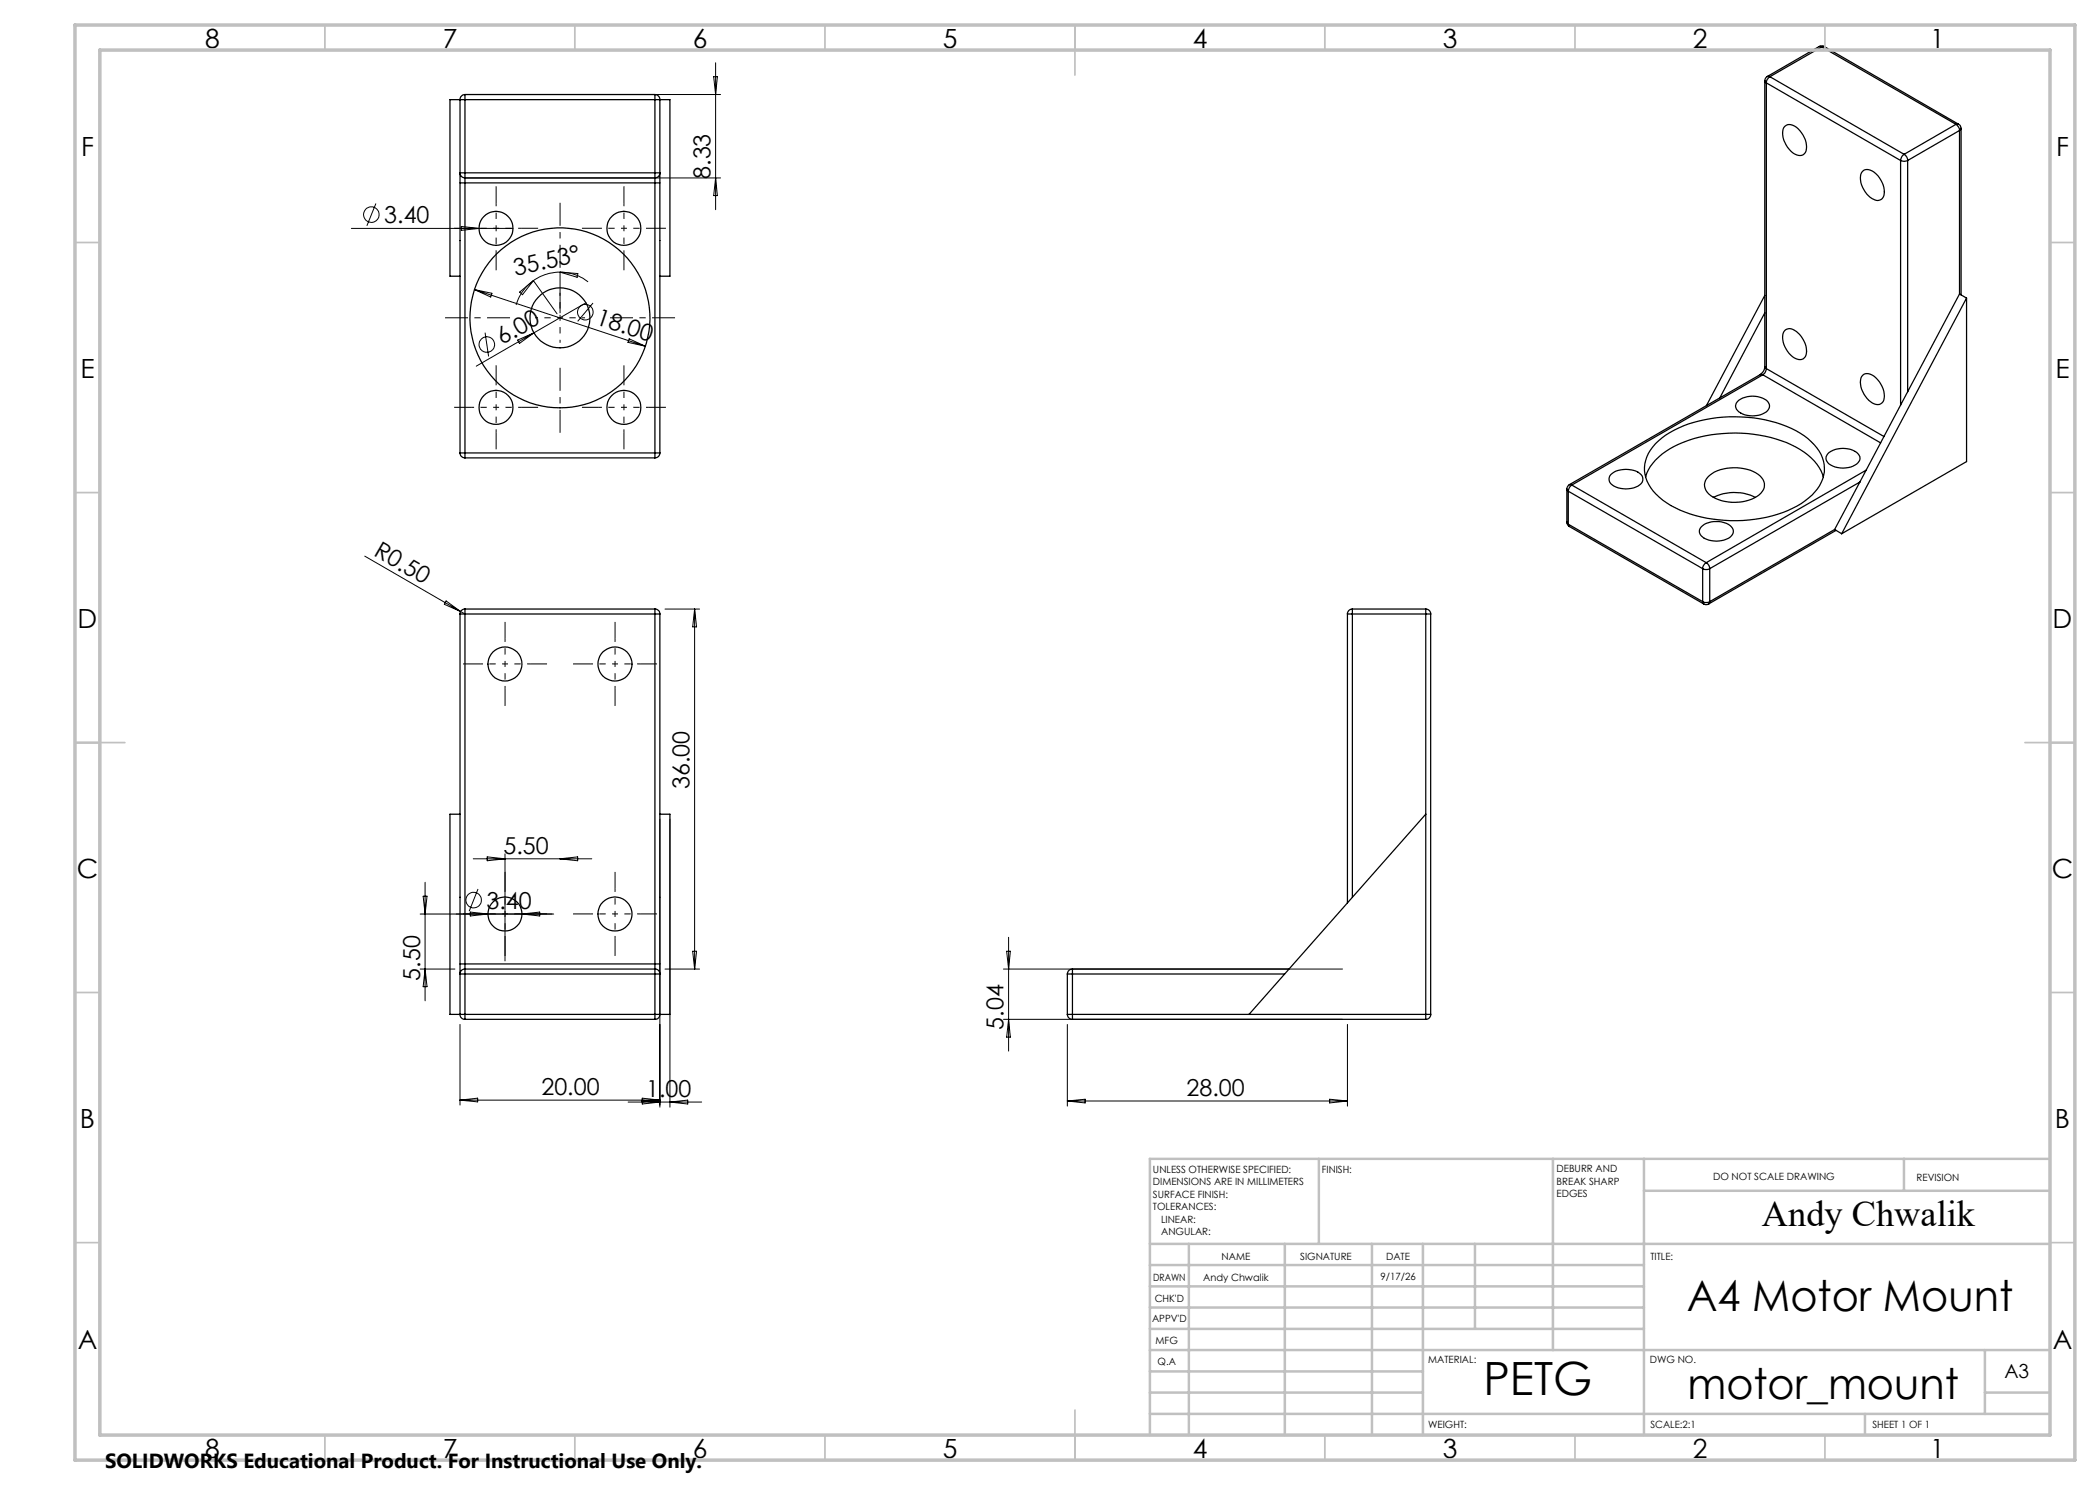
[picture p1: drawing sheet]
<svg xmlns="http://www.w3.org/2000/svg" width="420mm" height="297mm" viewBox="0 0 420 297" stroke-linecap="round" stroke-linejoin="round" font-family="sans-serif">
<g fill="none" stroke="#000" stroke-width=".25">
<path d="M92 19.9h1M92 19.9v70.7M92 19.9h-2v35.3h2M93 18.9v1M93 18.9a1.02 1.02 0 0 0-1 1M93 19.9v14.7M93 19.9h38M93 18.9h38M131 18.9v1M131 18.9a1.02 1.02 0 0 1 1 1M131 19.9h1M131 19.9v14.7"/>
<path d="M132 19.9v70.7M132 19.9h2v35.3h-2M353 16.2l.3 .4M353 16.2v57.1M353.3 16.6l26.8 15.5M353.3 16.6v57.1M353.4 15.3l-.3 .4-.1 .5M353.4 15.3h.6M354 15.3a1.38 1.38 0 0 0-.7 1.3M354 15.3l26.8 15.6M363.8 9.3l.5-.1 .5 .1M363.8 9.3l.5 .1"/>
<path d="M363.8 9.3l-10.4 6M364.3 9.4l-10.3 5.9M364.3 9.4l26.9 15.5M364.8 9.3l-.5 .1M364.8 9.3l26.9 15.5M92 36.6h1M93 34.6h-.9a.84 .84 0 0 0 .9 1M93 34.6v1M93 35.6v1M93 36.6v54M93 34.6h38M93 35.6h38"/>
<path d="M93 36.6h38M131 34.6h.9a.84 .84 0 0 1-.9 1M131 34.6v1M131 35.6v1M131 36.6h1M131 36.6v54M357 25.3a1.95 1.95 0 0 1 2.7 .5 4.5 4.5 0 0 1 1.4 4.7 1.65 1.65 0 0 1-2.6 0 4.6 4.6 0 0 1-1.7-5zM372.5 34.3a1.95 1.95 0 0 1 2.7 .5 4.5 4.5 0 0 1 1.4 4.7 1.45 1.45 0 0 1-2.1 .3 4.8 4.8 0 0 1-2.2-5.3zM380.1 32.1a1.5 1.5 0 0 0 1.4 0M380.1 32.1v48.9M380.8 30.9a1.6 1.6 0 0 0-.7 1.2M380.8 30.9a1.38 1.38 0 0 1 .7 1.2"/>
<path d="M381.5 32.1v46.2M391.2 24.9a1.6 1.6 0 0 1 .7 1.2M391.2 24.9l-10.4 6M391.7 24.8l.4 .4 .1 .5M391.7 24.8l-.5 .1M391.9 26.1l-10.4 6M391.9 26.1v32.7M392.2 25.7l-.3 .4M392.2 25.7v33.3M353 59.1l-11.7 22M391.9 58.8l-10.4 19.5M391.9 58.8l1.4 .8"/>
<path d="M393.3 59.6l-25 47.1M393.3 59.6v32.7l-25 14.4M352 74.9l.6 .1M352 74.9l-38.1 22M352.6 75l-38.2 22M352.6 75l23.5 13.6M353 73.3a1.97 1.97 0 0 1-1 1.6M353 73.3l.3 .4M353 62.6l-9 17M353.3 73.7a1.6 1.6 0 0 1-.7 1.3M353.3 73.7l23.5 13.6M357 66.1a1.92 1.92 0 0 1 2.7 .5 4.5 4.5 0 0 1 1.4 4.7 1.65 1.65 0 0 1-2.6 .1 4.6 4.6 0 0 1-1.7-5z"/>
<path d="M372.5 75.1a1.95 1.95 0 0 1 2.7 .5 4.5 4.5 0 0 1 1.4 4.7 1.62 1.62 0 0 1-2.5 0 4.6 4.6 0 0 1-1.8-5zM381.5 78.3l-9.5 18.1M92 90.6h1M92 90.6a.96 .96 0 0 0 1 1M93 90.6v1M93 90.6h38M93 91.6h38M131 90.6h1M131 90.6v1M132 90.6a.96 .96 0 0 1-1 1M313.4 97.8l.3 .4M313.4 97.8v6.6"/>
<path d="M313.7 98.2l26.8 15.5M313.7 98.2v6.6M313.9 96.9l-.5 .5v.4M313.9 96.9l.5 .1M314.4 97a1.6 1.6 0 0 0-.7 1.2M314.4 97l26.8 15.5M322.2 94.9a4.9 4.9 0 0 1 6 0 1.44 1.44 0 0 1-.6 2.3 5.1 5.1 0 0 1-5.4-.5 1.32 1.32 0 0 1 0-1.8zM329.1 95.4a10.5 10.5 0 0 1 5.7-6.1 28.4 28.4 0 0 1 24.4 .1 10.3 10.3 0 0 1 5.5 6M331.1 88.8a20.5 20.5 0 0 1 12.3-5.3 26.5 26.5 0 0 1 17.5 3.7 8.3 8.3 0 0 1 4 6.5 8 8 0 0 1-3.9 6.5 25.7 25.7 0 0 1-17.3 3.8 21.6 21.6 0 0 1-11.8-4.6 7 7 0 0 1-2.2-8.7zM341.6 95.4a8.5 8.5 0 0 1 7.8-1.5 4.3 4.3 0 0 1 3.5 2.8 3.2 3.2 0 0 1-2.6 3.1 8.9 8.9 0 0 1-8.5-1 2.29 2.29 0 0 1-.2-3.4zM342.7 99.5a9.3 9.3 0 0 1 8.4 0M347.5 80.3a4.8 4.8 0 0 1 6.1 0 1.4 1.4 0 0 1-.7 2.3 4.9 4.9 0 0 1-5.4-.5 1.2 1.2 0 0 1 0-1.8z"/>
<path d="M365.5 90.8a4.8 4.8 0 0 1 6.1 0 1.36 1.36 0 0 1-.6 2.2 4.9 4.9 0 0 1-5.5-.5 1.28 1.28 0 0 1 0-1.7zM372 96.4l-30.1 17.3M372 96.4l-5.1 9.5M373.2 94l-32 18.5M313.4 104.4v.4l.5 .5M313.4 104.4l.3 .4M313.7 104.8l.2 .5M313.7 104.8l26.8 15.5M313.9 105.3l26.8 15.5M340.3 105.4a4.8 4.8 0 0 1 6 0 1.41 1.41 0 0 1-.6 2.3 5.1 5.1 0 0 1-5.4-.5 1.24 1.24 0 0 1 0-1.8zM340.5 113.7a1.5 1.5 0 0 0 1.4 0M340.5 113.7v6.6"/>
<path d="M341.2 112.5a1.47 1.47 0 0 1 .7 1.2M341.2 112.5a1.47 1.47 0 0 0-.7 1.2M341.9 113.7v6.6M366.9 105.9l-25 14.4M366.9 105.9l1.4 .8M367.2 106.1l-25.5 14.7M92 122.8h1M92 122.8v80.1M93 121.8v1M93 121.8a.96 .96 0 0 0-1 1M93 122.8v70M93 122.8h38"/>
<path d="M93 121.8h38M131 121.8v1M131 122.8h1M131 121.8a.96 .96 0 0 1 1 1M131 122.8v70M132 122.8v80.1M269.5 122.8h1M269.5 122.8v57.8M270.5 121.8v1M270.5 121.8a.96 .96 0 0 0-1 1M270.5 122.8h14.7M270.5 121.8h14.7"/>
<path d="M270.5 122.8v56.7M285.2 121.8a.96 .96 0 0 1 .9 1M285.2 122.8h.9M285.2 121.8v1M285.2 122.8v80.1M286.1 122.8v80.1M340.5 120.3a1.5 1.5 0 0 0 1.4 0M340.5 120.3l.2 .5M340.7 120.8l.4 .1 .6-.1M341.9 120.3l-.2 .5M92 162.8h-2v40.1h2M132 162.8h2v40.1h-2"/>
<path d="M285.2 162.8l-35.4 40.1M92 192.8h1M93 193.8a.86 .86 0 0 0-.9 1h.9M93 193.8v1M93 192.8v1M93 194.8h38M93 194.8v8.1M93 193.8h38M93 192.8h38M131 193.8a.86 .86 0 0 1 .9 1h-.9M131 193.8v1M131 192.8v1"/>
<path d="M131 192.8h1M131 194.8v8.1M213.5 194.8h1M213.5 194.8v8.1M214.5 193.8v1M214.5 193.8a1.02 1.02 0 0 0-1 1M214.5 194.8h42.4M214.5 193.8h43.3M214.5 194.8v8.1M92 202.9a.96 .96 0 0 0 1 1M92 202.9h1M93 202.9v1"/>
<path d="M93 202.9h38M93 203.9h38M131 202.9v1M131 202.9h1M132 202.9a.96 .96 0 0 1-1 1M213.5 202.9a1.02 1.02 0 0 0 1 1M213.5 202.9h1M214.5 202.9v1M214.5 202.9h70.7M214.5 203.9h70.7M285.2 202.9h.9M285.2 202.9v1"/>
<path d="M286.1 202.9a.96 .96 0 0 1-.9 1"/>
<circle cx="99.2" cy="45.7" r="3.4"/>
<circle cx="124.8" cy="45.7" r="3.4"/>
<circle cx="112" cy="63.6" r="18"/>
<circle cx="112" cy="63.6" r="6"/>
<circle cx="99.2" cy="81.5" r="3.4"/>
<circle cx="124.8" cy="81.5" r="3.4"/>
<circle cx="101" cy="132.8" r="3.4"/>
<circle cx="123" cy="132.8" r="3.4"/>
<circle cx="101" cy="182.8" r="3.4"/>
<circle cx="123" cy="182.8" r="3.4"/>
</g>
<g fill="none" stroke="#000" stroke-width=".2">
<path d="M93 18.9h51.1M142.7 15.3h.8l-.4 3.6zM143.1 12.6v29.3M93 35.6h51.1M143.1 35.6l.4 3.5h-.8zM70.3 45.7h32.3M75.2 40.7l-1.8 4.5M92.3 45.3l3.5 .4-3.5 .4zM94.9 57.9l34.2 11.3M94.9 57.9l3.5 .8-.3 .7zM103.9 58.4l2.8-2.3-2.2 2.8zM106.7 56.1a9 9 0 0 0-3.5 4.9"/>
<path d="M106.7 56.1l4.7 6.7M112 54.4a9.4 9.4 0 0 0-5.3 1.7M112 54.4h.4a9.1 9.1 0 0 1 5.2 2M112 54.4v8.2M112 54.4l3.6 .3-.2 .8zM97 66.5l.7 4.8M103.5 68l3.3-1.4-2.9 2.1zM106.8 66.6l-11.6 6.6M117.2 60.6l-10.4 6M118.6 60.6l-3.1 3.7M125.8 67.8l3.3 1.4-3.5-.7zM73 111.2l19.1 11.1"/>
<path d="M89.2 120.2l2.9 2.1-3.2-1.4zM92.1 122.3l.9 .5M133 121.8h6.9M138.9 121.8v72M138.9 121.8l.4 3.6h-.8zM84.6 179.2h.8l-.4 3.6zM85 176.5v23.7M94.7 171.8h23.7M95.6 177.8l-1.8 4.4M97.4 171.4l3.6 .4-3.6 .4zM101 170.8v21.4M112 171.8l3.5-.4v.8z"/>
<path d="M132 163.8v57.6M134 163.8v57.6M84 182.8h26.7M84 193.8h7M85 193.8l.4 3.5h-.8zM94.1 182.4l3.5 .4-3.5 .4zM104.4 182.8l3.5-.4v.8zM133 193.8h6.9M138.5 190.2h.8l-.4 3.6zM200.7 193.8h67.8M201.3 190.2h.8l-.4 3.6zM201.7 187.5v22.7"/>
<path d="M92 204.9v16.1M200.7 203.9h67.8M201.7 203.9l.4 3.5h-.8zM213.5 204.9v16.3M265.9 219.8l3.6 .4-3.6 .4zM269.5 204.9v16.3M92 220h40M92 220l3.5-.4v.8zM125.6 220.4h14.7M128.4 220l3.6 .4-3.6 .4v-1.2l3.6 .4M132 220l-3.6 .4M134 220.4l3.5-.4v.8z"/>
<path d="M213.5 220.2h56M213.5 220.2l3.5-.4v.8z"/>
<circle cx="74.3" cy="42.9" r="1.55"/>
<circle cx="97.4" cy="68.9" r="1.55"/>
<circle cx="117.1" cy="62.4" r="1.56"/>
<circle cx="94.7" cy="180" r="1.56"/>
</g>
<g fill="none" stroke="#000" stroke-width=".2" stroke-dasharray="15.2 1.3 1.3 1.3" stroke-dashoffset="14.6" stroke-linecap="butt">
<path d="M99.2 45.7v-5M99.2 45.7h-5M99.2 45.7v5M99.2 45.7h5M124.8 45.7v-5M124.8 45.7h-5M124.8 45.7v5M124.8 45.7h5M112 63.6v-5M112 63.6h-5M112 63.6v5M112 63.6h5"/>
<path d="M99.2 81.5v-5M99.2 81.5h-5M99.2 81.5v5M99.2 81.5h5M124.8 81.5v-5M124.8 81.5h-5M124.8 81.5v5M124.8 81.5h5M101 132.8v-5M101 132.8h-5M101 132.8v5M101 132.8h5"/>
<path d="M123 132.8v-5M123 132.8h-5M123 132.8v5M123 132.8h5M101 182.8v-5M101 182.8h-5M101 182.8v5M101 182.8h5M123 182.8v-5M123 182.8h-5M123 182.8v5M123 182.8h5"/>
</g>
<g fill="none" stroke="#000" stroke-width=".2" stroke-dasharray="15.2 1.3 1.3 1.3" stroke-linecap="butt">
<path d="M94.2 45.7h-3.4M99.2 40.7v-3.4M99.2 50.7v3.4M104.2 45.7h3.4M119.8 45.7h-3.4M124.8 40.7v-3.4M124.8 50.7v3.4M129.8 45.7h3.4M99.2 76.5v-3.4M124.8 76.5v-3.4M94.2 81.5h-3.4M99.2 86.5v3.4"/>
<path d="M104.2 81.5h3.4M119.8 81.5h-3.4M124.8 86.5v3.4M129.8 81.5h3.4M96 132.8h-3.4M101 127.8v-3.4M101 137.8v3.4M106 132.8h3.4M118 132.8h-3.4M123 127.8v-3.4M123 137.8v3.4M128 132.8h3.4"/>
<path d="M101 177.8v-3.4M123 177.8v-3.4M96 182.8h-3.4M101 187.8v3.4M106 182.8h3.4M118 182.8h-3.4M123 187.8v3.4M128 182.8h3.4"/>
</g>
<path d="M112 53.6v-13M102 63.6h-13M112 73.6v13M122 63.6h13" fill="none" stroke="#000" stroke-width=".2" stroke-dasharray="15.2 1.3 1.3 1.3" stroke-dashoffset="10.6" stroke-linecap="butt"/>
<g fill="none" stroke="#c0c0c0" stroke-width=".35">
<path d="M65 5v5M115 5v5M165 5v5M215 5v10M265 5v5M315 5v5M365 5v5M15 48.5h5M410 48.5h5M15 98.5h5M410 98.5h5M15 148.5h10"/>
<path d="M405 148.5h10M15 198.5h5M410 198.5h5M15 248.5h5M410 248.5h5M65 287v5M115 287v5M165 287v5M215 282v10M265 287v5M315 287v5M365 287v5"/>
</g>
<g fill="none" stroke="#c0c0c0" stroke-width=".5">
<path d="M263.8 231.8v17M310.6 231.8v38.2M328.8 231.8v55.2M328.8 238.2h81.2M380.8 231.8v6.4M410 231.8h-180v55.2M230 248.8h180M230 257.3h98.8M230 253h98.8M237.8 248.8v38.2M257 248.8v38.2M274.4 248.8v38.2"/>
<path d="M284.6 248.8v38.2M295 248.8v17M230 265.8h98.8M230 261.5h98.8M230 278.5h54.6M230 274.3h54.6M230 270h180M397 278.5h13M397 270v12.8M230 282.8h180M373 282.8v4.2"/>
</g>
<path d="M15 5h400v287h-400zM20 10h390v277h-390z" fill="none" stroke="#c0c0c0" stroke-width=".7"/>
<text font-size="9.2" x="296.7" y="279.1">PETG</text>
<g font-size="8.5">
<text x="337.3" y="262.2">A4 Motor Mount</text>
<text x="337.5" y="279.7">motor_mount</text>
</g>
<text font-size="7.3" x="352.4" y="245.1">Andy Chwalik</text>
<g font-size="5.3">
<text x="41" y="9.5">8</text>
<text x="88.5" y="9.5">7</text>
<text x="138.5" y="9.5">6</text>
<text x="188.5" y="9.5">5</text>
<text x="238.5" y="9.5">4</text>
<text x="288.5" y="9.5">3</text>
<text x="338.5" y="9.5">2</text>
<text x="386" y="9.5">1</text>
<text x="16.2" y="31.3">F</text>
<text x="411.2" y="31.3">F</text>
<text x="16.1" y="75.5">E</text>
<text x="411.1" y="75.5">E</text>
<text x="15.5" y="125.5">D</text>
<text x="410.5" y="125.5">D</text>
<text x="15.4" y="175.5">C</text>
<text x="410.4" y="175.5">C</text>
<text x="16" y="225.5">B</text>
<text x="411" y="225.5">B</text>
<text x="15.5" y="269.8">A</text>
<text x="410.5" y="269.8">A</text>
<text x="41" y="291.5">8</text>
<text x="88.5" y="291.5">7</text>
<text x="138.5" y="291.5">6</text>
<text x="188.5" y="291.5">5</text>
<text x="238.5" y="291.5">4</text>
<text x="288.5" y="291.5">3</text>
<text x="338.5" y="291.5">2</text>
<text x="386" y="291.5">1</text>
</g>
<g font-size="4.7">
<text x="142.1" y="35.8" transform="rotate(-90 142.1 35.8)">8.33</text>
<text x="76.9" y="44.6">3.40</text>
<text x="103.1" y="55.2" transform="rotate(-13 103.1 55.2)">35.53°</text>
<text x="119" y="64.8" transform="rotate(18 119 64.8)">18.00</text>
<text x="100.5" y="69.1" transform="rotate(-30 100.5 69.1)">6.00</text>
<text x="74.6" y="111" transform="rotate(30 74.6 111)">R0.50</text>
<text x="137.9" y="157.9" transform="rotate(-90 137.9 157.9)">36.00</text>
<text x="100.7" y="170.7">5.50</text>
<text x="97.3" y="181.7">3.40</text>
<text x="84" y="196.1" transform="rotate(-90 84 196.1)">5.50</text>
<text x="200.7" y="205.9" transform="rotate(-90 200.7 205.9)">5.04</text>
<text x="108.3" y="219">20.00</text>
<text x="129.2" y="219.4">1.00</text>
<text x="237.3" y="219.2">28.00</text>
</g>
<text font-size="4.1" x="21" y="293.7">SOLIDWORKS Educational Product. For Instructional Use Only.</text>
<text font-size="3.9" x="400.9" y="275.5">A3</text>
<g font-size="2">
<text x="230.6" y="234.6">UNLESS OTHERWISE SPECIFIED:</text>
<text x="230.6" y="237.1">DIMENSIONS ARE IN MILLIMETERS</text>
<text x="230.6" y="239.6">SURFACE FINISH:</text>
<text x="264.4" y="234.6">FINISH:</text>
<text x="311.3" y="234.5">DEBURR AND</text>
<text x="311.3" y="237">BREAK SHARP</text>
<text x="311.3" y="239.5">EDGES</text>
<text x="342.6" y="236">DO NOT SCALE DRAWING</text>
<text x="383.3" y="236.2">REVISION</text>
<text x="230.6" y="242.1">TOLERANCES:</text>
<text x="232.2" y="244.6">LINEAR:</text>
<text x="232.2" y="247.1">ANGULAR:</text>
<text x="244.3" y="252">NAME</text>
<text x="260" y="251.9">SIGNATURE</text>
<text x="277.2" y="251.9">DATE</text>
<text x="330.1" y="251.9">TITLE:</text>
<text x="230.6" y="256.1">DRAWN</text>
<text x="240.6" y="256.1">Andy Chwalik</text>
<text x="276.1" y="255.9">9/17/26</text>
<text x="230.9" y="260.3">CHK'D</text>
<text x="230.4" y="264.4">APPV'D</text>
<text x="231.1" y="268.8">MFG</text>
<text x="231.5" y="273">Q.A</text>
<text x="285.6" y="272.5">MATERIAL:</text>
<text x="330" y="272.5">DWG NO.</text>
<text x="285.6" y="285.5">WEIGHT:</text>
<text x="330.1" y="285.6">SCALE:2:1</text>
<text x="374.5" y="285.6">SHEET 1 OF 1</text>
</g>
</svg>
